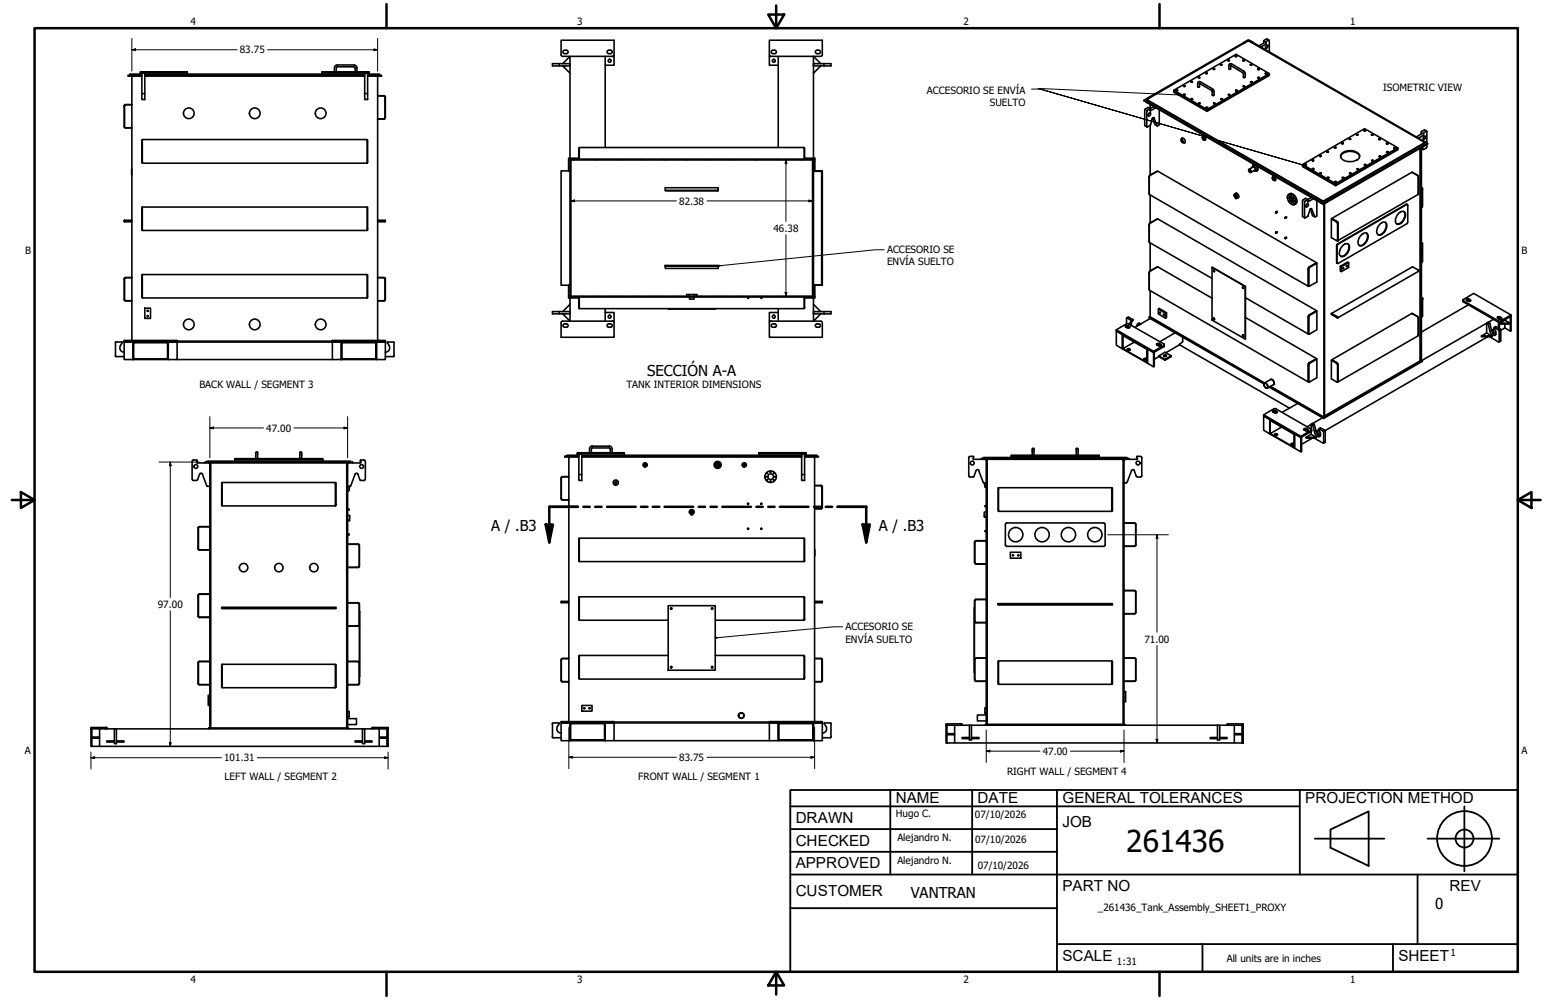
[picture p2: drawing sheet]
<svg xmlns="http://www.w3.org/2000/svg" width="432mm" height="279mm" viewBox="0 0 432 279" stroke-linecap="round" stroke-linejoin="round" font-family="sans-serif">
<!-- layer: Hatch (ANSI)-1 -->
<g fill="none" stroke="#000" stroke-width=".28">
<path d="M159.4 57.6l-.2 .1M159.4 53.9l-.2 .1M159.4 50.2l-.2 .2M159.4 46.5l-.2 .2M159.8 44.4l.5 .3M166.2 44.4l.4 .3M172.5 44.4l.5 .3M178.9 44.4l.4 .3M185.2 44.4l.5 .3M191.6 44.4l.4 .3M197.9 44.4l.5 .3M204.3 44.4l.4 .3"/>
<path d="M210.6 44.4l.5 .3M217 44.4l.4 .3M223.3 44.4l.5 .3M227.2 59.2l-.3 .2M227.2 54.7l-.3 .2M227.2 50.2l-.3 .2M227.2 45.7l-.3 .2M229 47.8v.1M229.5 57.6l.2 .2M229.5 53.1l.2 .2M229.5 48.6l.2 .2M159.4 79.6l-.2 .1"/>
<path d="M159.4 75.9l-.2 .2M159.4 72.3l-.2 .1M159.4 68.6l-.2 .1M159.4 64.9l-.2 .1M159.4 61.2l-.2 .2M227.2 77.1l-.3 .2M227.2 72.6l-.3 .3M227.2 68.1l-.3 .3M227.2 63.6l-.3 .3M229.2 79.6l-.1 .1M229.5 75.6l.2 .2M229.5 71.1l.2 .1"/>
<path d="M229.5 66.6l.2 .1M229.5 62.1l.2 .2M159.2 82.7l.1 .3M162.9 82.7l.1 .3M166.5 82.7l.2 .3M170.2 82.7l.1 .3M173.9 82.7l.1 .3M177.5 82.7l.2 .3M181.2 82.7l.2 .3M184.8 82.7l.2 .3M188.5 82.7l.2 .3M192.2 82.7l.1 .3"/>
<path d="M195.8 82.7l.2 .3M199.5 82.7l.1 .3M203.2 82.7l.1 .3M206.8 82.7l.2 .3M210.5 82.7l.1 .3M214.2 82.7l.1 .3M217.9 82.7l.1 .3M221.5 82.7l.2 .3M225.2 82.7l.1 .3M227.2 81.6l-.3 .3"/>
</g>
<!-- layer: Visible (ANSI) -->
<g fill="none" stroke="#000" stroke-width=".44">
<path d="M98.9 18.2a.79 .79 0 0 1 .8 .8v1.1M98.9 18.7l.3 .3v1.1M98.9 18.2h-4.7a.79 .79 0 0 0-.8 .8v1.1M98.9 18.7h-4.8l-.2 1.4M154.3 17.8h4.9v.6h-4.9zM156.2 17.8v.6M157.1 15.7l-.4-.3v-4.2h14.8v4.2l-.4 .3M157.2 17.8l2-2.1v28.5M157.2 15.7h13.9M157.2 18.4l2 2M157.3 14.3l.9-.3a.48 .48 0 0 1 .5 .5 .48 .48 0 0 1-.5 .5h-.5a.48 .48 0 0 1-.4-.7zM169 15.7v25.5"/>
<path d="M170 14h.5a.48 .48 0 0 1 .5 .5 .48 .48 0 0 1-.5 .5h-.5M170 14a.48 .48 0 0 0-.5 .5 .48 .48 0 0 0 .5 .5M171.1 15.7h.4v2.5h-2.5M215.3 15.7l-.4-.3v-4.2h14.8v4.1l-.2 .4h-14.6v2.5h2.5M215.5 14.3l.9-.3a.48 .48 0 0 1 .5 .5 .48 .48 0 0 1-.5 .5h-.5a.48 .48 0 0 1-.4-.7zM217.4 15.7v25.5M227.2 17.8h4.9v.6h-4.9zM227.8 14.3l.9-.3a.48 .48 0 0 1 .5 .5 .48 .48 0 0 1-.5 .5h-.5a.48 .48 0 0 1-.4-.7zM229.2 17.8l-2-2.1v28.5M229.2 18.4l-2 2M230.1 17.8v.6M338.9 19.4h.3"/>
<path d="M340.9 18.2h.3M343 17h.3M343.3 17.9l.6-.1 3.6 2.1 .3 .5v1.2h-.5v-1.1l-.2-.2-3.4-2v1h-.4zM343.7 18.3h.1M345.1 15.8h.3M345.1 15.6l.3 .1-.3 .1zM347.1 16.9l.3-.1 .1 .2zM347.2 17h.3M347.6 12l-.2-.1 1.3-.8 1.3 .8-.2 .1M347.8 11.9l-.3-.1-26.8 15.5 .2 .1-.2-.1-1.2 .7v.2l.8 .4M349.2 11.7l.2-.1 48.6 28-.2 .2M349.3 18.2h.3"/>
<path d="M351.4 19.4h.3M352.2 13.1l1.3-.7v-.7l1-.5v3.3M353.5 12.9a.37 .37 0 0 1 .6-.3 .37 .37 0 0 1-.1 .7 .34 .34 0 0 1-.5 .1 .34 .34 0 0 1 0-.5zM354.5 11.2l-.8-.3-.8 .5v.7l-1.3 .7M34.7 35.3l.4 .4M34.8 29.7v5.5M35.1 29.3l-.4 .4M35.2 29.3h1.6M35.2 35.7h1.6M35.8 21h1.8v.3h-1.8zM36.8 29.2h-1.8l-.3 .4v6l.3 .2h1.8M36.8 21.3v73.8"/>
<path d="M36.8 21.3h2.8M39.2 20.7v-.4h13.1v.4M39.2 20.1h13.1v.2h-13.1zM39.6 20.4h.8v7.4h-.8zM39.6 20.7h-3.3v.3M39.6 26.2h.8M39.6 21h-2.8v.3M39.8 39.1v6.4M39.8 39h62.8v6.6h-62.8zM40.4 20.7h61.5M40.4 21h61.5M40.4 21.3h61.5"/>
<path d="M90 20.7v-.4h13.1v.4M90 20.1h13.1v.2h-13.1zM101.9 20.4h.8v7.4h-.8zM101.9 26.2h.8M102.6 39.1v6.4M102.7 20.7h3.3v.3M102.7 21h2.8v.3M102.7 21.3h2.8M104.7 21h1.9v.3h-1.9zM105.5 26.7h1.8l.3 .4M105.5 21.3v73.8M105.5 26.8h1.6"/>
<path d="M105.5 33.2h1.6M107.2 26.8l.4 .4M107.5 27.2v5.6M107.6 32.8l-.4 .4M107.6 32.9l-.3 .4h-1.8M107.6 27.1v5.8M319.5 28l50.1 28.9M320.3 27.8v.2l49.3 28.5 28.4-16.5v-.2M320.3 27.8l28.4-16.4 49.3 28.4-28.4 16.4zM320.3 28.6l48.5 28M320.7 28.2l-.4 .4M320.8 31.8a.34 .34 0 0 1 .5-.2 .34 .34 0 0 1 0 .5 .37 .37 0 0 1-.6 .3 .37 .37 0 0 1 .1-.6z"/>
<path d="M321.2 29.2v1.2l1.1-.6M321.2 35v13.9M321.3 30.4l-.7-.4-.9 .7v4.4l.7 .3M321.9 33l.7 1.8 .6 .4M322.8 30.1l-1.5 .9-.1-.6-.9 .7 .1 4.4 1-.6 .4-1.6 .3-.5 .2 .1 .9 2.2 .6-.2v-4.2M327.9 25.5l9.2 5.3v.3l-9.2-5.3zM327.9 25.2l9.2 5.4 17.4-10-9.3-5.4-17.3 10v.3l9.2 5.3 17.4-10-17.4 10v-.2M328.5 25.3h.4M329.9 38.7a.72 .72 0 0 1 1 .3 .72 .72 0 0 1-.2 .9l-.7-.3zM330 39.2h.3v.5zM330.6 26.5h.4M330.6 24.1h.3"/>
<path d="M332.7 22.9h.3M332.8 27.7h.3M334.6 22.9l.6-.1 3.6 2.1 .3 .5v1.2h-.5l-.1-1.3-3.5-2v1h-.4zM334.8 21.8h.2M334.9 29h.3M335.9 38.4a.39 .39 0 0 1 .4 .2 .39 .39 0 0 1-.1 .5l-.3-.4zM335.9 38.5a.39 .39 0 0 1 .4-.4 .39 .39 0 0 1 .3 .5v.5h-.4M335.9 38.1a.63 .63 0 0 1 .7 .3 .63 .63 0 0 1-.1 .7M336 38.6l.2 .2zM336.8 20.6h.3M337 30.2h.2M339 28.8h.3l.1 .2h-.4z"/>
<path d="M339 29h.3M341 27.7h.5zM341.1 27.8h.3M343.1 26.4l.4 .1-.2 .2zM343.2 26.6h.3M345.1 25.3h.5l-.4 .2zM345.2 25.4h.3M347.3 24.3h.3M349.4 22.8l.4 .1-.4 .2zM349.4 23.1h.2M351.4 21.8h.3M353.4 20.5l.5 .1-.3 .1z"/>
<path d="M353.5 20.6h.3M354.5 20.6v.5l-17.4 10M376.9 38.9h.3h-.4l.1-.2 .3 .2M379 37.7h.2l-.2 .1-.1-.3h.4l-.1 .2M381 36.5h.3l-.3 .1v-.3h.3v.2M383.1 37.5h.3l.1 .2-.4 .1zM383.1 37.8h.3M385.2 39h.3a.21 .21 0 0 1-.3 0 .21 .21 0 0 1 0-.3 .21 .21 0 0 1 .3 0v.3M396.2 38.5l1.3-.7v-.6l1-.6v3.3M397.3 39.4l.1-.1 1.3 .7v.3l-1.3 .7v-.2l1.3-.8M397.6 38.3a.36 .36 0 0 1 .6-.2 .36 .36 0 0 1-.2 .6 .32 .32 0 0 1-.6 .1 .32 .32 0 0 1 .2-.5zM398.5 36.7l-.7-.4-.8 .5v.7l-1.4 .7"/>
<path d="M36.8 47.2v1.6M39.8 57.9v6.4M39.8 57.8h62.8v6.6h-62.8zM102.6 57.9v6.4M158.9 44.4h68.6v.3h-68.6zM159.2 47.8h-2.5v31.9h2.5M159.2 44.7h.2v38h-.2zM161.7 44.2h-2.9v3.6M161.8 41.3l-.1 3.1M161.8 44.4v-3.2h62.8v3.2M185.8 53.2l14.8 .1zM185.8 53.2v-.7h14.8v.7"/>
<path d="M224.6 41.3l.1 3.1M224.7 44.2h2.9v3.6M226.9 44.7h.3v38h-.3zM227.2 47.8l2.4 .1zM229.5 47.9h.2v31.7h-.2zM229.6 47.8l.1 .1M321 54.2l44.4 25.8M321.2 49l-.3 .4 .1 4.8M321.2 49l-.2 .3v4.9M321.2 49l2.1-1.2 44.4 25.6M321.2 54.5v7.8M323.3 47.8l-2.1 1.2"/>
<path d="M344.7 54.4a.62 .62 0 0 1 .7 .1 .62 .62 0 0 1 .1 .7 .64 .64 0 0 1-.7-.1 .64 .64 0 0 1-.1-.7zM344.9 54.5a.37 .37 0 0 1 .5 .2 .37 .37 0 0 1-.3 .5l-.2-.3zM345.1 54.1a.64 .64 0 0 1 .7 .3 .64 .64 0 0 1-.1 .8M345.2 54l-.4 .3M345.9 55.1h.1M345.9 55.1l-.5 .4-.3-.2M348.8 47.5a.36 .36 0 0 1 .5 .1 .36 .36 0 0 1-.2 .5zM348.8 47.3h.1a.46 .46 0 0 1 .5 .4 .46 .46 0 0 1-.3 .5l-.4-.5zM348.9 47.3l1.1-.7a.6 .6 0 0 1 .5 .9l-1.1 .7M349.8 46.8a.41 .41 0 0 1 .4-.4 .41 .41 0 0 1 .4 .5 .44 .44 0 0 1 .2 .5 .44 .44 0 0 1-.5 .3M350.1 46.4l-.2 .1a.51 .51 0 0 1 .5-.5 .51 .51 0 0 1 .5 .4 .76 .76 0 0 1 .4 .8 .76 .76 0 0 1-.6 .6h-.1M350.3 46l-.2 .1"/>
<path d="M350.8 47.6l-.2 .1M351 46.4a.85 .85 0 0 1 0 1.4M355.3 49.7a.38 .38 0 0 1 .4-.4 .38 .38 0 0 1 .4 .4 .37 .37 0 0 1 .2 .5 .37 .37 0 0 1-.6 .2M355.4 49.7h.1a.36 .36 0 0 1 .4 .2 .36 .36 0 0 1-.2 .5l-.4-.5zM355.5 49.3a.67 .67 0 0 1 .7 .4 .67 .67 0 0 1-.1 .7M355.6 49.9l.1 .1zM356.3 59.2l.1 .3zM356.3 59.2l.4-.1-.3 .3M359.7 54.5a1.28 1.28 0 0 1 1.9 .8 1.2 1.2 0 0 1-.3 2 2.19 2.19 0 0 1-1.6-2.8zM359.8 55.2l.1 .1zM359.9 54.4l.4-.3a1.92 1.92 0 0 1 1.6 2.8l-.3 .3M360 54.5l.1 .2z"/>
<path d="M360 56.1h.2zM360.2 55.1a.86 .86 0 0 1 1.1 1.2 .59 .59 0 0 1-.7 .1 .59 .59 0 0 1-.4-.6zM360.6 55a1.15 1.15 0 0 0 .7 1.3M360.6 55.1l.1 .5 .6 .6M360.7 54.6v.2zM360.7 56.7v.2zM361.3 55.3l.1 .1zM361.3 56.8l.1 .2zM361.6 56.2l.1 .1zM363.8 46.2l9.3 5.4v.3l-9.3-5.4zM363.8 46.2l9.3 5.4 17.3-10.1v-.2l-17.3 10v.3l17.3-10.1v.3l-17.3 10.1M363.8 46v.2"/>
<path d="M364.5 46.1h.3M364.9 57a.36 .36 0 0 1 .6 .1 .36 .36 0 0 1-.2 .6 .33 .33 0 0 1-.6 0 .33 .33 0 0 1 .1-.5zM365.3 55.8l-.7-.4-.8 .7v4.4l.6 .4M366 58.4l.6 1.8 .6 .4M366.3 55.2l-1 .6M366.6 47.3h.3h-.3v-.2h.4l-.1 .2M366.6 44.9h.2h-.3l.1-.3 .3 .1-.1 .2M366.8 55.5l-1.4 .9-.2-.1 .1-.5-.9 .6v4.5l.9-.4 .8-2.2h.2l.9 2.3 .6-.3v-4.2M368.6 43.7h.3l-.3-.1 .1-.2 .2 .3M368.7 48.5h.3h-.3v-.2h.4l-.1 .2M368.8 56.6l.8 .5M369.2 56.2l-.4 .4"/>
<path d="M369.6 56.2v.3M369.8 57v59.5M370 56.9v59.6h-.2l-15-8.6M370.3 56l.4 .2v.3M370.7 42.5h.3h-.3l-.1-.2h.4v.2M370.8 49.7h.3h-.4l.1-.2h.4l-.1 .2M372.7 41.3h.4M372.9 50.9h.3h-.3v-.2h.4l-.1 .2M374.5 43.8a2.67 2.67 0 0 1 3.1-1.4 2.14 2.14 0 0 1 2.1 1.4M374.8 40.1h.3h-.3v-.2h.3v.2M374.9 42.7a3.5 3.5 0 0 1 4.8 .7 1.69 1.69 0 0 1-1.8 1.7 2.85 2.85 0 0 1-3.4-1.3v-.5zM374.9 49.5l.4 .2-.3 .1z"/>
<path d="M375 49.7h.2M377 48.5l.3 .1-.4-.1 .1-.2h.3v.2M379 47.2a.23 .23 0 0 1 .4-.1 .23 .23 0 0 1 0 .3 .23 .23 0 0 1-.4-.1zM379.1 47.4h.2M381.1 46.2h.3h-.3l.1-.3 .3 .1-.1 .2M383.2 45h.3M385.3 43.8h.3a.21 .21 0 0 1-.4 0 .21 .21 0 0 1 0-.3 .21 .21 0 0 1 .4 .1v.2M387.3 40.2h.3h-.3v-.3l.4 .1-.1 .2M387.3 42.6h.3M389.4 41.4h.3l-.4-.1 .1-.2 .4 .1-.1 .2M390.4 41.3l-9.3-5.4-17.3 10.1 9.3 5.3M390.8 59.4a1.01 1.01 0 0 1 1.2-.3 1.01 1.01 0 0 1 .6 1.2 2.35 2.35 0 0 1-2.5 2.3 2.3 2.3 0 0 1 .7-3.2z"/>
<path d="M392 59.1a2.22 2.22 0 0 1-.8 3.1l-.7 .4-.4-.1M392.9 57.1l-19.4 11.1-.2 .3v4.9l.3 .2M392.9 57.1l.2 .1M394.4 48.1l1.5 .9M395.9 49l.3 .4-.1 4.8M395.9 49l.2 .3v4.9M395.9 49l-1.6-.9-22.3 12.9M396.1 54.2l-22.5 13M396.6 41.5v59.3l-26.6 15.4M397 52.7h.3v4.8l-.3 .4M397 52.6h.3M397 52.5h.2l.1 .1"/>
<path d="M397 41.3v59.5l-.2 .2v-59.7M397 52.4l.2 .1M397 41.5l.5 .3M397.1 40.6l.3 .2M397.2 40.4l.4 .5-26.9 15.6M397.3 52.6v.1M397.6 40.7l-26.9 15.5-1.1 .7v.2l1.1-.6M398.5 40.4l-.2 1-.8 .4-.2-.7M34.8 78v5.6M35.1 77.6l-.4 .4M35.2 77.6h1.6M36.8 77.5h-1.8l-.3 .4v6l.3 .2h1.8"/>
<path d="M36.8 61.5l-2.1 .2 .1 .3h2M39.8 76.8v6.4M39.8 76.7h62.8v6.5h-62.8zM102.6 76.8v6.4M105.5 77.5h1.8l.3 .4v6l-.3 .2h-1.8M105.5 61.5h2l.1 .4-2.1 .1M105.5 77.6h1.6M107.2 77.6l.4 .4M107.5 78v5.6M158.8 79.7v3.5h2.9M185.8 74.2l14.8 .1zM185.8 74.3v.7h14.8v-.7"/>
<path d="M227.2 79.6l2.4 .1zM227.6 79.7v3.5h-2.9M229.7 79.6l-.1 .1M321 67.6v-4.9l2.3-1.5 44.4 25.6M321 67.6l17.5 10.2M321.2 62.3l-.3 .4 .1 4.9M321.2 75.7l-.3 .4 .1 4.8M321.2 67.8v7.9M323.3 61.2l-2.1 1.1M323.3 74.6l-2.1 1.1M338.5 74.7l9.3 5.4v14.6l-9.3-5.3zM338.5 74.7l9.4 5.3"/>
<path d="M339 75.5l.2 .4M356.3 65l.1 .1zM356.3 64.9l.4-.1-.3 .4M358.9 60.8l.2 .2zM358.9 60.8l.4-.2-.3 .4M358.9 66.4l.1 .3zM358.9 66.4l.4-.1-.3 .4M365.6 79.9h.1M367.7 73.5l-2.1 1.1-.2 .4v4.9h.2M367.8 73.5l-2.2 1.5v4.9h.2l2-1.1v-5.3l-2.2 1.2-.2 .3v4.8l.2 .1M372 61.1l-.1 5.3 1.5 .8 .2-4.8-.2-.4-1.5-.8M372 61.1l1.5 .9 .2 .4"/>
<path d="M372 61.1l1.7 1.1v5h-.3M373.6 68.4l19.5-11.2 .1 4.9-.2 .4-19.2 11.1-.4-.2zM373.7 67l-.2 .2M374.3 74.4v1.4l.3 .1v-1.4M375 68.6a.99 .99 0 0 1 1-.6 .99 .99 0 0 1 .9 .8 2.54 2.54 0 0 1-2.3 2.9 1.98 1.98 0 0 1 .4-3zM376.1 74.2l.2 .1-.2 .2zM376.4 68.1a2.53 2.53 0 0 1-1.5 3.5h-.4M376.7 73.4l-2.1 1.1-.3-.1 2.1-1.2 .3 .2v1.3l-2.1 1.2M380.4 65.5a1.02 1.02 0 0 1 1.4-.3 1.02 1.02 0 0 1 .2 1.5 2.05 2.05 0 0 1-2.3 1.9 2.32 2.32 0 0 1 .7-3.1zM381.6 65.1a2.51 2.51 0 0 1-1.2 3.4l-.7 .1M385.6 62.5a1.03 1.03 0 0 1 1.4-.3 1.03 1.03 0 0 1 .3 1.4 2.26 2.26 0 0 1-2.4 2 2.32 2.32 0 0 1 .7-3.1zM386.8 62.1a2.51 2.51 0 0 1-1.2 3.4h-.7"/>
<path d="M397 68.1h.3v4.8l-.3 .4M397 67.9l.3 .1M397 67.8l.2 .1M397.3 68v.1M32.2 99.4l.2 .2M32.3 95.8v3.6M32.4 95.5l-.2 .2M32.4 95.6l1.7 .1M32.4 99.6h2.3M34.2 95.7a1.86 1.86 0 0 0-.6 2.1l.5 .5 .6 .1M34.7 95.6h2.4v4.9h-2.4zM34.7 95.1h14.8v.5h-14.8z"/>
<path d="M34.7 83.6l.4 .4M35.2 84h1.6M37.1 95.6h9.9v4.9h-9.9zM37.3 95.8h9.5v4.5h-9.5zM40.4 86.1h1.6v2.9h-1.6zM47 95.6h2.5v4.9h-2.5zM49.5 95.6h43.3M49.5 95.3h43.3M92.8 95.6h2.5v4.9h-2.5zM92.8 95.1h14.8v.5h-14.8zM95.3 95.6h9.9v4.9h-9.9zM95.5 95.8h9.5v4.5h-9.5z"/>
<path d="M105.2 95.6h2.4v4.9h-2.4zM105.5 84h1.6M107.6 83.6l-.4 .4M107.6 99.6h2.3M108.1 95.7a1.86 1.86 0 0 1 .6 2.1l-.5 .5-.6 .1M109.9 95.6l-1.7 .1M109.9 95.5l.2 .2M110 95.8v3.6M110.1 99.4l-.2 .2M156.2 87.1v.6M157.1 89.7l-.4 .5v4h14.8v-4l-.4-.5M157.2 89.7h13.9"/>
<path d="M157.3 90.7l.9-.2a.48 .48 0 0 1 .5 .4 .48 .48 0 0 1-.5 .5h-.5a.48 .48 0 0 1-.4-.7zM158.9 82.7h68.6v.3h-68.6zM159.2 87.1h-4.9v.6h4.9M159.2 83.2v6.5l-2-2M159.2 85l-2 2.1M161.7 83l.1 3.2M161.8 83v3.2h62.8v-3.2M169 87.3h2.5v2.4h-.4M169 86.2v3.5M170 90.5h.5a.48 .48 0 0 1 .5 .5 .48 .48 0 0 1-.5 .4h-.5M170 90.5a.48 .48 0 0 0-.5 .5 .48 .48 0 0 0 .5 .4M186.6 86.2h13.2"/>
<path d="M191.8 82.7v-.4h2.8v.4M192.5 82.3v.4M192.6 83v.6h1.2v-.6M193.9 82.3v.4M208.9 83v.4h.2v-.4M212.5 83v.4h.3v-.4M215.5 90.7l.9-.2a.48 .48 0 0 1 .5 .5 .48 .48 0 0 1-.5 .4h-.5a.48 .48 0 0 1-.4-.7zM217.4 87.3h-2.5v2.4l14.6 .1 .2 .3v4.1h-14.8v-4l.4-.5M217.4 86.2v3.5M224.7 83l-.1 3.2M227.2 87.1h4.9v.6h-4.9zM227.2 83.2v6.5l2-2"/>
<path d="M227.2 85l2 2.1M227.8 90.7l.9-.2a.48 .48 0 0 1 .5 .5 .48 .48 0 0 1-.5 .4h-.5a.48 .48 0 0 1-.4-.7zM230.1 87.1v.6M311.8 92.5l1.7 1v4l-1.7-1zM311.8 92.1l10.4 6.1M313.5 97.5l7 4M313.5 97.5v-4l7 4M314.4 91.4l.5-.2 .6 .4M314.5 91l.5-.1 .5 .3a.37 .37 0 0 1-.2 .5 .37 .37 0 0 1-.5-.1l-.4-.2zM314.6 90.5l.2-1.7 1.2 .8-.5 1M314.6 90.5l-2.8 1.6v.4l10.4 6M314.6 90.5l.6-.1 10 5.8-.1 .3-2.9 1.7v.3"/>
<path d="M314.6 91.2v.3M314.7 88.8l.5-.2 1.3 .7-.5 .8 .1 .8M314.8 97.7h.9M314.8 97.5a.38 .38 0 0 1 .5-.1 .38 .38 0 0 1 .2 .5h-.5zM316.9 95.6l-3.3 1.8v-3.7l6.7 3.9v3.6l-6.7-3.8M317.7 90.6l.4-.3 .5 .3-.5 .2-.4-.2-.2 .6M320.5 97.5v4M320.5 97.5l1.7 1M321 88.6v.2l32 18.5M321 88.6l32.1 18.5M321.2 88.5l-.2 .1M321.2 81.2v7.3l32 18.5"/>
<path d="M321.3 89l-4.3 2.4M322.2 98.5l.2-.1v4l-.2 .1zM323.1 96.4l.5-.1 .6 .3M323.1 96l.6-.1 .5 .3a.37 .37 0 0 1-.2 .5 .37 .37 0 0 1-.5-.1l-.5-.3zM323.5 86.4l2 1.1 .3-.1-2-1.2-.3 .2v1.3l2 1.2M323.7 99.4l1.7-1 1.8 1-1.8 1zM323.7 99.4v.2l1.7 1v-.2M323.7 99.6l-1.3 .8M325 99.3h.1a.33 .33 0 0 1 .5-.2 .33 .33 0 0 1 .1 .5 .33 .33 0 0 1-.5 0zM325.1 99.5h.7M325.2 96.3l-.1 .5-2.9 1.7M325.8 87.4v1.3l-.3 .2v-1.4"/>
<path d="M327.2 99.4v.2l-1.8 1M328.2 93l-4.3 2.5M329.4 96.3l30.8 17.7M329.4 96.3l-3.8 2.3M330.3 94.2v1.2l-.9 .9M338.5 83.3l-15.2-8.8-2.1 1.3-.2 .3 .1 5 44.3 25.6M338.9 88.9h.3v.4zM339 88.8v.4h.2M347 93.6h.3v.4zM347.1 80.1l.2 .5M347.1 93.5l.2 .4M347.8 80.1v14.6"/>
<path d="M347.9 83.2l17.5 10.1M347.9 88.7l19.8 11.5M365.6 93.3h.1M367.7 86.9l-2.1 1.1-.2 .4v4.8l.2 .1M367.8 86.9l-2.2 1.5v4.9h.2l2-1.2v-5.2l-2.1 1.1-.3 .4v4.8l.2 .1M371.9 87.6v.3l1.7 .9M371.9 87.6l22.6-13.1 1.7 .9v.4l-22.6 13M371.9 87.6l1.7 .9v.3M394.4 87.6l1.6 .9 .2 .3-.1 4.8M397 83.4l.3 .1v4.8l-.3 .3M397 83.2l.3 .2h-.3M397 88.6v.1"/>
<path d="M397 83.1l.2 .1M408.6 83.8l.1 .5 9.8 5.7M408.7 83.7l2.9-1.7 10.4 6-2.9 1.7h-.5l-9.9-5.7zM409.5 83.6l.5-.2 .7 .4a.38 .38 0 0 1-.2 .4 .38 .38 0 0 1-.5-.1zM409.6 83.9l.7-.1 .4 .3M410.1 85.2l-13.1 7.6M413.8 93.9h2.9v.2h-2.9v-.2l1.4-.9 1.5 .9M415.2 90.3l.5-.3 .4 .3 .5 1.9a1.68 1.68 0 0 0 1.2 1.3M415.2 93v-2.7l.5 .3 .4 1.9a1.14 1.14 0 0 0 1.6 1l.1-.9-.5-1.1 1.4 .9v3.2l-2.6-1.5M415.5 94.1l-45.4 26.2M416.6 92.3l.5-.4v1.3l.7-.4M417.1 89.2l-20 11.5"/>
<path d="M417.3 91.5l.5-.3 1.4 1v3l-.5 .4M418.3 88.9l.6-.1 .5 .4M418.3 88.5h.4l.7 .3a.38 .38 0 0 1-.2 .4 .38 .38 0 0 1-.5 0l-.5-.4zM418.5 88.8v.3M418.5 90v1.7M418.8 88.8v.4M418.8 90.1v1.7M418.8 90.3h3v.3h-3v-.3l1.5-.8 1.5 .8M420.3 89.3v.2M420.3 90.6v1M420.3 91.6l1.5 .9M420.3 91.6l-1.1 .7"/>
<path d="M421.8 88.5l.2-.2v4.1l-.2 .1zM422 88v.3l-2.8 1.7h-.7M49.5 100.5h43.3M319.5 100.4h.8M319.5 100.2a.48 .48 0 0 1 .5-.1 .48 .48 0 0 1 .3 .4 .48 .48 0 0 1-.5 .1 .48 .48 0 0 1-.3-.4zM320.5 101.5l1.7 1M352.9 116.2l1.7 1v4l-1.7-1zM352.9 115.9l10.4 6M353.1 107.3a.74 .74 0 0 1 .8 .1 .74 .74 0 0 1 .1 .9 .82 .82 0 0 1-.9-1zM353.1 107.1a.88 .88 0 0 1 .8 .4 .88 .88 0 0 1 0 1 1.06 1.06 0 0 1-.8-1.4zM353.1 107l1.8-1a.92 .92 0 0 1 .8 1.4l-1.8 1.1M354.5 108.1l15.2 8.8"/>
<path d="M354.6 108l15.1 8.7v.2M354.6 117.2v4l7 4M354.6 117.2l7 4M355.5 114.7h.6l.5 .2a.4 .4 0 0 1-.2 .6 .4 .4 0 0 1-.5-.2l-.4-.2zM355.5 115.1l.5-.1 .6 .3M357.9 119.3l-3.1 1.9v-3.7l6.6 3.8v3.7l-6.6-3.8M362.5 112.7l-4.4 2.5M364.2 119.8l.6-.1 .5 .3a.4 .4 0 0 1-.2 .5 .4 .4 0 0 1-.5-.2l-.4-.2zM366.2 118.6l.4-.3 .5 .3 .5 1.9M366.2 119.9l.1 .3-3 1.7v.3M366.2 119.9l-9.9-5.7h-.4l-3 1.7v.3l10.4 6M367.7 100.3l-2.1 1-.2 .5v4.8l.3 .1"/>
<path d="M367.8 100.3l-2.2 1.5 .1 4.9 2.1-1.2v-5.2l-2.1 1.1-.3 .4v4.8l.2 .1M368.4 119.8l.3 1a.67 .67 0 0 1 .1 .9 .67 .67 0 0 1-.8 .2l-.7-.7-.7-2.4-.4-.2v1.3M368.4 119.8l1.3 .8v3.2l-2.6-1.4M368.4 119.8l.4-.2 1.3 .8v3.2l-.5 .2M369.4 116.7l-4.3 2.6M369.7 116.7l27.6-15.9v.2l-27.6 15.9M372 100.6l-.1 5.3 1.5 .8 .2-4.8-.3-.4-1.4-.9M372 100.6l1.4 .8 .3 .5M372 100.6l1.7 1.1v5h-.3M372 100.5l22.3-12.9 1.6 .9 .2 .3-.1 5.1-22.4 12.8M373.7 106.4l-.2 .3M396.6 100.8l.2 .2"/>
<path d="M397 100.6l.3 .2M53.7 128.8v5.1M54.9 128.5l.2 .4M54.9 128.5h-.9l-.3 .3M55 129l.1 .3M55.1 128.8l-.2 .2M55.1 129.3h2.1M55.8 132.5l-.7 1.7h-1.1l-.3-.2M55.8 132.5l.4-.3 .4 .3M56.5 132.5l1.2 3.2 .3 .2M57.2 129.1h1.9v.2h-1.9zM57.8 129.1v-.3h40.1v.3"/>
<path d="M58 135.9h.6M58.4 129.3l.2 .3M58.6 129.5v73.9M58.8 129.4l.1 .2M58.9 129.3h37.9v-.2h-37.9v74.3M62 134.9v6.4M62 134.8h31.7v6.6h-31.7zM65.6 128.4h24.6v.4M65.6 128.1h24.6v.3h-24.6zM65.6 128.4v.4M71.9 126.5v1.6M72 126.5l-.1-.2-.4 .1-.1 1.7"/>
<path d="M83.7 126.5l.1-.2 .4 .1 .1 1.7M83.8 126.5v1.6M93.7 134.9h.2v6.4h-.2M96.8 129.1h1.7v.2h-1.7zM96.8 129.3v74.1M96.9 129.4l-.1 .2M97.1 137.2h.1M97.1 135.9h.6M97.1 129.5v73.9M97.3 137.2h.1M97.3 129.3l-.2 .3M97.4 129.3l-.2 .3"/>
<path d="M97.4 135.9h.1M97.5 136h.1M97.5 137l-.2 .2M97.5 136v1M97.5 136.9v.1M97.6 135.9l-.1 .6M99.9 132.5l.7 1.7h1.1M100 132.5l-.4-.3-.4 .3-1.2 3.2-.3 .2M100.6 128.8l.2 .2M100.8 128.5h.9M100.8 129l-.2 .3h-2.1M100.8 128.5l-.2 .4"/>
<path d="M101.7 128.5l.3 .3v5.2l-.3 .2M157.1 133.2l-.4 .3v5.9l.4 .3M157.1 133.2h1.8M157.1 139.7h1.8M157.2 133.2l-.4 .4v5.7l.4 .3M157.2 133.2h1.7M157.2 139.6h1.7M157.8 127.4h1.1v.3h-1.1zM158.9 127.7v73.9M158.9 127.7h2.8M161.2 127.2v-.5h13.2v.5M161.2 126.5h13.2v.2h-13.2z"/>
<path d="M161.7 127.2h-3.3v.2M161.7 126.9h.8v7.3h-.8zM161.7 127.4h-2.8v.3M161.7 132.6h.8M162.5 127.2h61.4M162.5 127.4h61.4M162.5 127.7h61.4M165.2 126.5l.1-1.4h4.8l.3 .3v1.1M165.4 124.7h4.8M165.4 124.6a.79 .79 0 0 0-.7 .8v1.1M170.1 124.6a.79 .79 0 0 1 .8 .8v1.1M180.1 129.9h.2"/>
<path d="M200.1 129.9h.8M207.8 129.9h.1M212 127.2v-.5h13.2v.5M212 126.5h13.2v.2h-13.2zM223.9 126.9h.8v7.3h-.8zM223.9 132.6h.8M224.7 127.2h3.3v.2M224.7 127.4h2.8M224.7 127.7h2.8M227.5 135.7l1.8-.1 .3 .2 .1 6.1M227.5 127.4h1.1v.3h-1.1M227.5 127.7v73.9"/>
<path d="M227.5 127.4v.3M229.2 135.7l.4 .4M229.6 136.1v5.6l-.4 .4M270.8 127.5h1.1v.4M270.8 133.3h1M270.9 127.6l-.3 .3v5.1l.3 .2M271.8 128l.2 .4M271.9 127.9l-.1 .1M272 128.3h2.1M272 133l-.3 .2M273.4 131.5l1.2 3.2M273.4 131.5l-.2-.3-.5 .1-.7 1.8"/>
<path d="M274.1 128.1h1.6v.2h-1.6zM274.6 134.7l.9 .2M274.6 128.1v-.3h40.2v.3M275 134.9v.5h.5M275 135.9v.1M275 136l.5 .2M275.1 135.4v.6M275.2 128.4l.3 .2v73.8M275.2 128.3l.3 .3M275.3 136.2h.1M275.7 128.3v.3M275.7 128.3v74.1"/>
<path d="M278.9 136.3v6.4M278.9 136.3h31.6v6.6h-31.6zM282.4 127.8v-.4h24.6v.4M282.4 127.2h24.6v.2h-24.6zM288.3 125.5l.3-.3 .3 .3M288.3 125.5v1.7M288.8 125.5v1.7M300.5 125.5l.3-.3 .3 .3M300.6 125.5v1.7M301.1 125.5v1.7M310.5 136.3h.2v6.4h-.2M313.5 128.1h1.8v.2h-1.8z"/>
<path d="M313.7 128.3h-38v-.2h38v74.3M313.7 128.3v.3M313.9 128.6v73.8M314.2 128.3l-.3 .3M314.2 128.4l-.2 .2M315.3 128.3h2.1M316 131.5l-1.2 3.2-.9 .2M316.1 131.5l.4-.3 .3 .3M316.8 131.5l.6 1.6M317.4 133l.3 .2M317.5 127.9l.1 .1M317.6 128l-.1 .4"/>
<path d="M317.7 133.3h.9M318.6 127.5h-1.1v.4M318.6 127.6l.3 .2v5.1l-.3 .3M356 121.5h.8M356 121.3a.33 .33 0 0 1 .6-.2 .33 .33 0 0 1-.1 .6l-.4-.1zM360.6 124.1h.8M360.6 124l.2-.1a.31 .31 0 0 1 .5 0 .31 .31 0 0 1-.2 .4l-.5-.1zM361.6 121.2v4M361.6 121.2l1.7 1M361.6 125.2l1.7 1M363.3 122.2l.2-.1v4l-.2 .1zM364.2 120.1l.5-.1 .6 .3"/>
<path d="M364.8 122.2h2.9v.2h-2.9v-.2l1.4-.9 1.5 .9M366.2 120.6v.7M366.2 120.6l-2.9 1.6M366.3 120.1l-.1 .5M366.5 122.4l-3 1.7M367.6 120.5l.3 .7 .8 .6M367.6 120.5l.5-.3v1.2M368.8 121.1l-.6 .4M55.3 153.3l.4 .4M55.4 153.2l.4 .4h2.8M55.4 147.6v5.6M55.7 147.1l-.4 .4v5.8"/>
<path d="M55.7 147.1h2.9M55.7 153.7h2.9M58.6 147.2h-2.8l-.4 .4M97.1 152.1h2.8l.4 .2v5.8l-.4 .4h-2.8M97.1 149.2h.4v.3h-.4M97.1 142.2h.4v.3h-.4M97.1 144h.6l-.1 1.3M97.1 152h2.9M97.1 158.6h2.9M97.1 145.3h.2M97.3 145.3h.3v.2h-.3zM100 152l.4 .4"/>
<path d="M100.4 152.4v5.8l-.4 .4M161.8 150.4v6.4M161.8 150.4h62.8v6.5h-62.8zM193 143.6h.4v.2h-.4zM193 143.7a.67 .67 0 0 1-.4-1 .67 .67 0 0 1 1.1 0 .67 .67 0 0 1-.3 1M224.6 150.4v6.4M227.5 153.7v1.6M227.5 142.1h1.7M229.7 141.8l-.4 .4h-1.8M272.2 151.4v5.8M272.2 157.3l.4 .3M272.5 151.1h3"/>
<path d="M272.5 157.6h3M272.6 151.1l-.4 .3M275 144.3h.3v.2h-.3zM275.3 144.3h.2M275.5 151.1h-2.8l-.4 .4v5.8l.4 .2h2.8M275.5 141.3h-.4v.2h.4M275.5 148.3h-.4v.2h.4M275.5 143.1h-.6l.1 1.2M280.8 152.2l.4 .5h27M280.8 146.6v5.7M282.2 154.3h2.9v1.7h-2.9zM308.2 146.1h-27l-.4 .4"/>
<path d="M308.3 146.1l.4 .4M308.7 146.6v5.7M308.7 152.2l-.4 .5M313.9 146.2l3-.1 .3 .2v6M313.9 152.6h2.8M316.8 146.2l.4 .4M317.2 152.2l-.4 .4M317.2 152.3l-.3 .4h-3M55.3 172.2l.4 .3M55.4 172.1l.4 .4M55.4 166.4v5.6M55.7 166l-.4 .3v5.8"/>
<path d="M55.7 165.9h2.9M55.7 172.5h2.9M55.8 172.4h2.8M58.6 166.1h-2.8l-.4 .4M61.9 169.7h32v.4h-32zM97.1 168.5h2.8l.4 .2v5.8l-.4 .4M97.1 174.9h2.9M97.1 168.4h2.9M100 168.4l.4 .4v22.2M100.4 170.9v18M100.4 174.6l-.4 .3M156.7 168.1l.1 .3h2.1"/>
<path d="M158.9 168l-2.2 .1M161.8 166.8v6.4M186.6 173.3h-24.8v-6.5h62.8v6.5h-24.8M186.6 169.2h13.2v18.1h-13.2zM224.6 166.8v6.4M227.5 168l2.2 .1M229.7 168.1l-.1 .3h-2.1M272.2 169.9v18M272.2 167.8v22.2M272.2 173.6l.4 .4M272.3 167.9v5.8l.4 .2h2.8M272.5 167.4h3"/>
<path d="M272.5 174h3M272.6 167.4l-.4 .4M275.5 167.5h-2.8l-.4 .4M278.8 168.7h31.9v.3h-31.9zM313.9 165h3l.3 .3v6l-.3 .2h-3M313.9 165h2.8M313.9 171.4h2.8M316.8 165l.4 .4M317.2 171l-.4 .5M55.3 191l.4 .3M55.3 185.2v5.8M55.4 190.8l.4 .5h2.8"/>
<path d="M55.4 185.3v5.6M55.7 184.8l-.4 .3M55.7 184.8h2.9M55.7 191.3h2.9M58.6 184.8h-2.8l-.4 .5M58.6 194.2h-.4v2.9h.4M62 185.7v6.4M62 185.6h31.7v6.6h-31.7zM93.7 185.7h.2v6.4h-.2M97.1 184.8h2.8l.4 .5M97.1 198.8h.4v1.5h-.4M97.1 184.8h2.9"/>
<path d="M97.1 191.3h2.9M100 184.8l.4 .3M100.3 190.8l-.4 .5h-2.8M100.3 185.3v5.6M100.4 191l-.4 .3M156.7 190.2l.4 .3M156.8 184.5v5.6M156.8 190l.4 .4M157.1 184l-.4 .3v5.9M157.1 184h1.8M157.1 190.5h1.8M157.2 184l-.4 .4"/>
<path d="M157.2 190.4h1.7M161.8 183.3v6.3M162.5 197.1h2.9v1.6h-2.9zM186.6 183.1h-24.8v6.6h62.8v-6.6h-24.8M224.6 183.3v6.3M227.5 184h1.8l.3 .1 .1 6.1M227.5 190.4h1.7M229.2 184l.4 .4M229.6 184.5v5.6M229.6 190l-.4 .4M229.7 190.2l-.4 .3h-1.8M272.2 190l.4 .4"/>
<path d="M272.3 189.9l.4 .4M272.3 184.3v5.6M272.5 183.8h3M272.5 190.4h3M272.6 183.8l-.4 .4M275.5 183.9h-2.8l-.4 .4M275.5 197.7h-.4v1.7h.4M275.5 199.8h-2.5v1.6h2.5M278.9 184.7v6.4M278.9 184.7h31.6v6.5h-31.6zM310.5 184.7h.2v6.4h-.2M313.9 183.8h3l.3 .4"/>
<path d="M313.9 193.2h.5v2.9h-.5M313.9 183.9h2.8M316.8 183.9l.4 .4M317.2 189.9l-.4 .4M317.2 184.1v6.1l-.3 .2-3-.1M25.7 205.9h2v.3h-2M27.8 203.6v4.9h-2.1v-4.9h-.3v4.9h.3M27.8 208.5h78.1M29.8 203.6v-.3h-4.4v.3h6.5M31.9 203.6h.6v4.2h-.6zM31.9 207h-2.1v.3h2.1M32.5 207h2.1v.3h-2.1"/>
<path d="M32.5 203.6h25.9M58.4 203.4h38.9v.2h-38.9zM96.9 203.1l-.3 .3M97.1 200.8h2.5v1.6h-2.5M97.3 203.6h3.9M101.2 207h-2v.3h2M101.2 203.6h.7v4.2h-.7zM101.9 207h2v.3h-2M101.9 203.6h2M103.9 203.3h4.5v.3h-4.5zM105.9 203.6v4.9h2.2M108.1 203.6h.3v4.9h-.3z"/>
<path d="M108.1 205.9h-2.1v.3h2.1M154.2 205.9l.3 .2M154.3 202.2v3.7M154.5 202l-.3 .2M154.5 202l1.7 .1M154.5 206.1h2.2M156.2 202.2a1.74 1.74 0 0 0-.5 2l.4 .5 .6 .2M156.7 202h2.5v4.9h-2.5zM156.7 201.6h14.8v.4h-14.8zM159.4 202.2h9.4v4.5h-9.4zM169 202h2.5v4.9h-2.5M169 202h-9.8v4.9h9.8"/>
<path d="M169 202v4.9M171.5 206.9h43.4M171.5 202h43.4M171.5 201.7h43.4M214.9 202h2.5v4.9h-2.5zM214.9 201.6h14.8v.4h-14.8zM217.6 202.2h9.4v4.5h-9.4zM227.2 202h2.5v4.9h-2.5M227.2 202h-9.8v4.9h9.8M227.2 202v4.9M229.7 206.1h2.2M230.2 202.2a1.74 1.74 0 0 1 .5 2l-.4 .5-.7 .2"/>
<path d="M231.9 202l-1.7 .1M231.9 202l.3 .2M232.1 202.2v3.7M232.2 205.9l-.3 .2M264.2 202.2h4.5v.4h-4.5zM264.5 205h2.1v.3h-2.1M266.6 202.6v5h-2.1v-5h-.3v5h.3M266.6 207.6h78.1M268.7 202.6h2.1M270.8 202.6h.5v4.2h-.5zM270.8 206.1h-2.1v.3h2.1M271.3 206.1h2.1v.3h-2.1"/>
<path d="M271.3 202.6h3.9M275.2 202.4h39v.2h-39zM275.7 202.2l.3 .2M314.2 202.6h25.8M340 202.6h.7v4.2h-.7zM340 206.1h-2v.3h2M340.7 206.1h2v.3h-2M340.7 202.6h2M342.7 202.2h4.5v.4h-4.5zM344.7 202.6v5h2.2M346.9 202.6h.3v5h-.3zM346.9 205h-2v.3h2"/>
<circle cx="170.3" cy="17" r=".41"/>
<circle cx="216.1" cy="17" r=".41"/>
<circle cx="339" cy="19.3" r=".17"/>
<circle cx="341.1" cy="18.1" r=".2"/>
<circle cx="343.2" cy="16.9" r=".16"/>
<circle cx="349.4" cy="18.1" r=".2"/>
<circle cx="351.5" cy="19.3" r=".2"/>
<circle cx="52.7" cy="31.7" r="1.49"/>
<circle cx="71.2" cy="31.7" r="1.49"/>
<circle cx="89.6" cy="31.7" r="1.49"/>
<circle cx="328.7" cy="25.2" r=".16"/>
<circle cx="330.8" cy="24" r=".2"/>
<circle cx="330.8" cy="26.4" r=".2"/>
<circle cx="332.9" cy="22.8" r=".2"/>
<circle cx="332.9" cy="27.6" r=".18"/>
<circle cx="334.9" cy="21.6" r=".16"/>
<circle cx="335" cy="28.8" r=".2"/>
<circle cx="337" cy="20.4" r=".16"/>
<circle cx="337.1" cy="30" r=".2"/>
<circle cx="347.5" cy="24.1" r=".2"/>
<circle cx="351.6" cy="21.7" r=".2"/>
<circle cx="364.6" cy="46" r=".2"/>
<circle cx="372.9" cy="41.2" r=".2"/>
<circle cx="383.4" cy="44.9" r=".2"/>
<circle cx="387.5" cy="42.5" r=".19"/>
<circle cx="339.1" cy="75.7" r=".18"/>
<circle cx="356.4" cy="65.1" r=".11"/>
<circle cx="375.2" cy="75" r=".15"/>
<circle cx="41.2" cy="88.3" r=".16"/>
<circle cx="41.2" cy="86.8" r=".16"/>
<circle cx="52.7" cy="90.6" r="1.49"/>
<circle cx="71.2" cy="90.6" r="1.49"/>
<circle cx="89.6" cy="90.6" r="1.49"/>
<circle cx="170.3" cy="88.5" r=".41"/>
<circle cx="216.1" cy="88.5" r=".41"/>
<circle cx="324" cy="87.3" r=".12"/>
<circle cx="325" cy="87.9" r=".15"/>
<circle cx="347.2" cy="80.4" r=".18"/>
<circle cx="54.7" cy="130.3" r=".54"/>
<circle cx="101" cy="130.3" r=".54"/>
<circle cx="172" cy="134.8" r=".29"/>
<circle cx="172" cy="134.8" r=".73"/>
<circle cx="180.2" cy="129.9" r=".41"/>
<circle cx="180.2" cy="129.9" r=".1"/>
<circle cx="180.2" cy="129.9" r=".6"/>
<circle cx="200.4" cy="129.9" r=".98"/>
<circle cx="200.4" cy="129.9" r=".73"/>
<circle cx="200.4" cy="129.9" r=".41"/>
<circle cx="200.4" cy="129.9" r=".54"/>
<circle cx="207.9" cy="129.9" r=".41"/>
<circle cx="207.9" cy="129.9" r=".1"/>
<circle cx="207.9" cy="129.9" r=".6"/>
<circle cx="214" cy="133.2" r=".1"/>
<circle cx="214.3" cy="132.2" r=".1"/>
<circle cx="214.3" cy="134.1" r=".1"/>
<circle cx="215.2" cy="131.9" r=".1"/>
<circle cx="215.2" cy="134.5" r=".1"/>
<circle cx="215.2" cy="133.2" r=".79"/>
<circle cx="215.2" cy="133.2" r="1.62"/>
<circle cx="216.1" cy="132.2" r=".1"/>
<circle cx="216.1" cy="134.1" r=".1"/>
<circle cx="216.5" cy="133.2" r=".1"/>
<circle cx="271.6" cy="129.4" r=".54"/>
<circle cx="317.8" cy="129.4" r=".54"/>
<circle cx="68" cy="158.6" r="1.17"/>
<circle cx="77.9" cy="158.6" r="1.17"/>
<circle cx="87.7" cy="158.6" r="1.17"/>
<circle cx="193.2" cy="143" r=".29"/>
<circle cx="193.2" cy="143" r=".6"/>
<circle cx="193.2" cy="143" r=".41"/>
<circle cx="208.9" cy="140.7" r=".1"/>
<circle cx="208.9" cy="147.7" r=".1"/>
<circle cx="208.9" cy="147.7" r=".16"/>
<circle cx="208.9" cy="140.7" r=".16"/>
<circle cx="212.6" cy="140.7" r=".1"/>
<circle cx="212.6" cy="147.7" r=".1"/>
<circle cx="212.6" cy="147.7" r=".16"/>
<circle cx="212.6" cy="140.7" r=".16"/>
<circle cx="282.9" cy="155.2" r=".16"/>
<circle cx="283.7" cy="149.4" r="2"/>
<circle cx="284.4" cy="155.2" r=".16"/>
<circle cx="291.1" cy="149.4" r="2"/>
<circle cx="298.4" cy="149.4" r="2"/>
<circle cx="305.8" cy="149.4" r="2"/>
<circle cx="187.5" cy="170" r=".22"/>
<circle cx="198.9" cy="170" r=".22"/>
<circle cx="163.2" cy="197.9" r=".16"/>
<circle cx="164.6" cy="197.9" r=".16"/>
<circle cx="187.5" cy="186.4" r=".22"/>
<circle cx="198.9" cy="186.4" r=".22"/>
<circle cx="207" cy="199.9" r=".73"/>
<circle cx="207" cy="199.9" r=".79"/>
</g>
<g fill="#000">
<circle cx="329.9" cy="39.1" r=".22"/>
<circle cx="330.4" cy="39.9" r=".22"/>
<circle cx="335" cy="23.3" r=".22"/>
<circle cx="345.4" cy="55.4" r=".22"/>
<circle cx="397" cy="52.7" r=".22"/>
<circle cx="397" cy="57.9" r=".22"/>
<circle cx="373.4" cy="67.2" r=".22"/>
<circle cx="394.5" cy="74.5" r=".22"/>
<circle cx="397" cy="68.1" r=".22"/>
<circle cx="397" cy="73.3" r=".22"/>
<circle cx="397" cy="83.4" r=".22"/>
<circle cx="397.3" cy="83.4" r=".22"/>
</g>
<g fill="none" stroke="#000" stroke-width=".7">
<path d="M152.4 146.6h2l-1 5zM161.4 141.6h-8v10M162.9 141.6h1.8M166.2 141.6h1.8M169.5 141.6h8M179 141.6h1.8M182.3 141.6h1.8M185.6 141.6h8M195.1 141.6h1.8M198.4 141.6h1.8M201.7 141.6h8M211.3 141.6h1.7"/>
<path d="M214.6 141.6h1.7M217.8 141.6h8M227.3 141.6h1.8M230.6 141.6h1.8M233.9 141.6h8v10M240.9 146.6h2.1l-1.1 5z"/>
</g>
<path d="M152.4 146.6h2l-1 5zM240.9 146.6h2.1l-1.1 5z" fill="#000"/>
<!-- layer: Borde (ANSI) -->
<g fill="none" stroke="#000" stroke-width=".7">
<path d="M9.7 7.9h414.2v263.6h-414.2zM107.9 1.1v6.8M214.6 4.1h4.4l-2.2 3.8zM216.8 1.5v6.4M323.8 1.1v6.8M3.3 139.7h6.4M5.8 137.5l3.9 2.2-3.9 2.2zM423.9 139.7l3.8-2.2v4.4zM423.9 139.7h6.4M107.9 271.5v6.8M216.8 271.5l2.2 3.8h-4.4zM216.8 271.5v6.4"/>
<path d="M323.8 271.5v6.8"/>
</g>
<!-- layer: Title (ANSI)-1 -->
<g fill="none" stroke="#000" stroke-width=".51">
<path d="M220.7 220.7h203.2v50.8h-203.2zM220.7 225.3h142.3M220.7 231.6h74.5M220.7 238h74.5M248.7 220.7v23.6M271.5 220.7v23.6M295.2 220.7v50.8M363 220.7v23.6M367.2 234.3h19.5M371.6 231.8l10.7-5.1v15.2l-10.7-5zM398.7 234.3h20.1M409 225.3v18.2"/>
<path d="M220.7 244.3h203.2M220.7 253.7h74.5M395.9 244.3v19.5M295.2 263.8h128.7M335.9 263.8v7.7M389.1 263.8v7.7"/>
<circle cx="409" cy="234.3" r="7.7"/>
<circle cx="409" cy="234.3" r="2.51"/>
</g>
<!-- layer: Cota (ANSI) -->
<g fill="none" stroke="#000" stroke-width=".28">
<path d="M36.8 13.9l1-.2v.5zM36.8 13.9h29.4M36.8 10.7v9.2M74.7 13.9h30.8M104.5 13.7l1 .2-1 .3zM105.5 10.7v9.2M159.4 56.1l1.1-.2v.5zM159.4 56.1h29.5M197.5 56.1h29.4M219.5 44.7l.3 1h-.5zM219.5 44.7v17.1M225.9 55.9l1 .2-1 .3z"/>
<path d="M219.5 65.6v17.1M219.3 81.7h.5l-.3 1zM58.6 119.6l1-.3v.5zM58.6 119.6h15M58.6 116.4v11.6M82.1 119.6h15M96.1 119.3l1 .3-1 .2zM97.1 116.4v11.6M44.4 129.1h11.2M47.6 129.1l.2 1h-.5zM47.6 129.1v37.8M309.4 149.4h16.9"/>
<path d="M323.2 149.4l.2 1h-.5zM323.2 149.4v27.3M47.6 170.7v37.8M323.2 180.3v27.3M25.4 211.7l1-.2v.5zM25.4 211.7h36.4M25.4 210.1v4.8M47.3 207.5h.5l-.2 1zM71.9 211.7h36.5M107.4 211.5l1 .2-1 .3zM108.4 210.1v4.8M158.9 211.6l1-.3v.5z"/>
<path d="M158.9 211.6h30M158.9 203.2v11.6M197.5 211.6h30M226.5 211.3l1 .3-1 .2zM227.5 203.2v11.6M275.5 209.9l1-.3v.5zM275.5 209.9h14.9M275.5 204v9M299 209.9h14.9M312.9 209.6l1 .3-1 .2zM313.9 204v9M322.9 206.6h.5l-.2 1z"/>
</g>
<g fill="#000">
<path d="M36.8 13.9l1-.2v.5zM104.5 13.7l1 .2-1 .3zM159.4 56.1l1.1-.2v.5zM219.5 44.7l.3 1h-.5zM225.9 55.9l1 .2-1 .3zM219.3 81.7h.5l-.3 1zM58.6 119.6l1-.3v.5zM96.1 119.3l1 .3-1 .2zM47.6 129.1l.2 1h-.5zM323.2 149.4l.2 1h-.5zM25.4 211.7l1-.2v.5zM47.3 207.5h.5l-.2 1z"/>
<path d="M107.4 211.5l1 .2-1 .3zM158.9 211.6l1-.3v.5zM226.5 211.3l1 .3-1 .2zM275.5 209.9l1-.3v.5zM312.9 209.6l1 .3-1 .2zM322.9 206.6h.5l-.2 1z"/>
</g>
<path d="M288.1 24.9h2.5l74.2 21.5-74.9-21.7 40.2 1.8M329.6 26.4l.5 .1-.5 .2zM200.6 74.3l.4-.2 .1 .3zM247 69.8h-2.5l-43.9 4.5M199.8 178.2l.4-.1 .1 .2zM235.3 175.1h-2.4l-33.1 3.1" fill="none" stroke="#000" stroke-width=".28"/>
<path d="M329.6 26.4l.5 .1-.5 .2zM200.6 74.3l.4-.2 .1 .3zM199.8 178.2l.4-.1 .1 .2z" fill="#000"/>
<text font-size="8.4" x="314.6" y="238.1">261436</text>
<g font-size="4.3">
<text x="250.2" y="224.2">NAME</text>
<text x="273" y="224.2">DATE</text>
<text x="296.7" y="224.3">GENERAL TOLERANCES</text>
<text x="364.6" y="224.3">PROJECTION METHOD</text>
<text x="222.2" y="229.9">DRAWN</text>
<text x="296.7" y="230.9">JOB</text>
<text x="222.2" y="236.3">CHECKED</text>
<text x="222.2" y="242.6">APPROVED</text>
<text x="222.2" y="250.3">CUSTOMER</text>
<text x="296.7" y="249">PART NO</text>
<text x="404.8" y="248.9">REV</text>
<text x="296.7" y="268.4">SCALE</text>
<text x="390.6" y="268.4">SHEET</text>
</g>
<g font-size="4.2">
<text x="180.7" y="105">SECCIÓN A-A</text>
<text x="137.2" y="148.3">A / .B3</text>
<text x="245.4" y="148.3">A / .B3</text>
<text x="254.4" y="250.8">VANTRAN</text>
<text x="400.9" y="254">0</text>
</g>
<g font-size="2.8">
<text x="53.2" y="6.9">4</text>
<text x="161.2" y="6.9">3</text>
<text x="269.1" y="6.9">2</text>
<text x="377.1" y="6.9">1</text>
<text x="67" y="14.9">83.75</text>
<text x="258.8" y="26.3">ACCESORIO SE ENVÍA</text>
<text x="276.5" y="29.7">SUELTO</text>
<text x="386.3" y="25.3">ISOMETRIC VIEW</text>
<text x="189.7" y="57.2">82.38</text>
<text x="216" y="64.8">46.38</text>
<text x="7" y="70.9">B</text>
<text x="247.8" y="70.8">ACCESORIO SE</text>
<text x="424.9" y="70.9">B</text>
<text x="247.8" y="74.2">ENVÍA SUELTO</text>
<text x="55.7" y="108.5">BACK WALL / SEGMENT 3</text>
<text x="174.9" y="108.3">TANK INTERIOR DIMENSIONS</text>
<text x="74.4" y="120.6">47.00</text>
<text x="44.1" y="169.9">97.00</text>
<text x="236.2" y="176.1">ACCESORIO SE</text>
<text x="236.2" y="179.5">ENVÍA SUELTO</text>
<text x="319.7" y="179.5">71.00</text>
<text x="6.9" y="210.6">A</text>
<text x="62.6" y="212.7">101.31</text>
<text x="189.7" y="212.6">83.75</text>
<text x="291.3" y="210.9">47.00</text>
<text x="424.9" y="210.6">A</text>
<text x="62.7" y="217.9">LEFT WALL / SEGMENT 2</text>
<text x="178.2" y="218">FRONT WALL / SEGMENT 1</text>
<text x="281.3" y="216.7">RIGHT WALL / SEGMENT 4</text>
<text x="250.2" y="228.3">Hugo C.</text>
<text x="272.3" y="228.4">07/10/2026</text>
<text x="250.6" y="234.9">Alejandro N.</text>
<text x="272.4" y="235.6">07/10/2026</text>
<text x="250.6" y="241.5">Alejandro N.</text>
<text x="273.1" y="242.8">07/10/2026</text>
<text x="306.6" y="254.5">_261436_Tank_Assembly_SHEET1_PROXY</text>
<text x="312" y="269.7">1:31</text>
<text x="342.6" y="268.7">All units are in inches</text>
<text x="405.1" y="267.1">1</text>
<text x="53.2" y="274.6">4</text>
<text x="161.2" y="274.6">3</text>
<text x="269.1" y="274.6">2</text>
<text x="377.1" y="274.6">1</text>
</g>
</svg>
